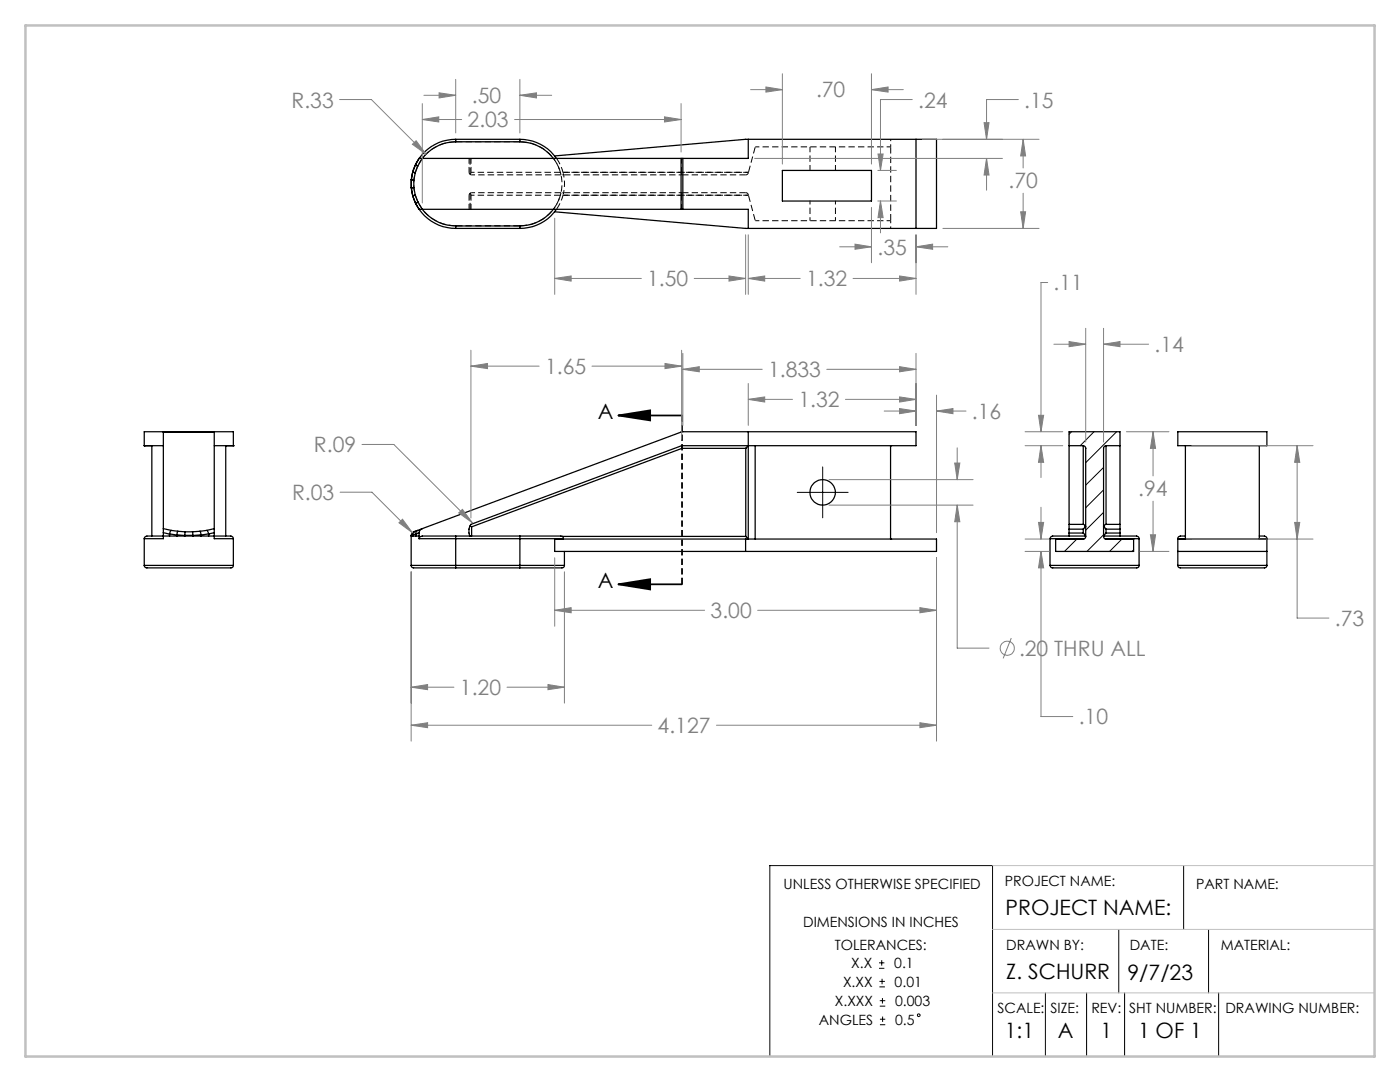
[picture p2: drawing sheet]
<svg xmlns="http://www.w3.org/2000/svg" width="279mm" height="216mm" viewBox="0 0 279 216" stroke-linecap="round" stroke-linejoin="round" font-family="sans-serif">
<g fill="none" stroke="#000" stroke-width=".25">
<path d="M82.1 37.5h.1M82.1 35.9h.5M82.1 35.9h.1M82.1 35.9v1.6M82.1 37.5l.3 1.6M82.4 39.1h.1M82.4 34.3l.5 .2M82.4 34.3h.1M82.4 34.3l-.3 1.6M82.4 39.1l.6 1.5M82.6 37.4l-.5 .1M82.6 37.4l.3 1.5"/>
<path d="M82.6 35.9v1.5M82.9 38.9l-.5 .2M82.9 38.9l.5 1.4M82.9 34.5l-.3 1.4M82.9 32.8l.5 .4M82.9 32.8h.1M82.9 32.8l-.5 1.5M83.4 33.2l-.5 1.3M83.6 31.6h.7M83.6 31.6l-.7 1.2M84.3 31.6h51.6M84.3 31.6l-.9 1.6"/>
<path d="M90.9 27.8a9 9 0 0 0-7.3 3.8M90.9 27.8v.5M90.9 28.3a8.4 8.4 0 0 0-6.6 3.3M90.9 27.8h12.9M90.9 28.3h12.9M103.8 27.8a8.8 8.8 0 0 1 7.3 3.8M103.8 27.8v.5M103.8 28.3a8.5 8.5 0 0 1 6.6 3.3M110.7 31.1l38.1-3.3h38.1v17.8h-38.1l-38.1-3.3M135.9 31.6h.4M135.9 31.6v10.2M136.3 31.6v10.2"/>
<path d="M149.3 27.8v3.8h-13M156.1 34h17.8v6.1h-17.8zM182.8 27.8v17.8M83 40.6h.1M83 40.6l.6 1.2M83.4 40.3l-.4 .3M83.4 40.3l.9 1.5M83.6 41.8h.7M83.6 41.8a9 9 0 0 0 7.3 3.8M84.3 41.8a8.5 8.5 0 0 0 6.6 3.3M84.3 41.8h51.6M90.9 45.1v.5"/>
<path d="M90.9 45.6h12.9M90.9 45.1h12.9M103.8 45.1v.5M110.4 41.8a8.5 8.5 0 0 1-6.6 3.3M111.1 41.8a8.8 8.8 0 0 1-7.3 3.8M135.9 41.8h.4M136.3 41.8h13v3.8M28.8 88.9h.1M28.8 88.9v-2.8h17.8v2.8M28.8 88.9h3.8M30.3 88.9v18.1M32.6 86.1v.1"/>
<path d="M32.6 86.2v19.3M32.6 86.2h10.2M42.8 86.1v.1M42.8 88.9h3.8M42.8 86.2v19.3M45 88.9v18.1M46.6 88.9h.1M136 88.9l-42 15.7-.4 1v.8l.2 .6M136 88.9h46.8v-2.8h-46.7l-51.8 19.4M136 88.9l.1 .6M136.1 89.5l-42 15.6M136.1 89.5h12.7"/>
<path d="M148.8 89.5v17.5M149.3 86.1v21.4M149.4 88.9l-.6 .6M150.7 88.9v18.7M177.7 88.9h.1M177.7 88.9v18.7M213.4 88.9h2.8M216.2 88.9l.2 .1 .3 .4v17.6a.49 .49 0 0 1-.5 .6h-5.5v2.4h15.5v-2.4h-5.5a.49 .49 0 0 1-.5-.6v-17.6l.3-.4 .2-.1M216.2 88.9v15.7M220.7 88.9h2.8M220.7 88.9v15.7M235.1 86.1h17.7v2.8h-17.7z"/>
<path d="M236.6 88.9v18.7M251.3 88.9v18.7M28.8 112.8h17.8M28.8 112.8a.77 .77 0 0 0 1.1 .5h16.3l.3-.2 .1-.3M28.8 107.5v5.3M32.6 106.3v1.2h-3.8M32.6 105.5v.8M32.6 105.5l1.5 .3M32.6 106.3l1.2 .3M33.8 107h-.7a12.6 12.6 0 0 0-4.2 .1l-.1 .4M33.8 107h1.5M33.8 106.5v.1"/>
<path d="M33.8 106.5l1.5 .3M33.8 106.6v.4M34.1 105.8l-.3 .7M34.1 105.8l1.4 .2M35.3 107h1.6M35.3 106.7v.3M35.3 106.7l1.6 .2M35.5 106l-.2 .7M35.5 106l1.4 .1M36.9 107h1.6M36.9 106.8v.2M36.9 106.8h1.6"/>
<path d="M36.9 106.1v.7M36.9 106.1h1.5M38.4 106.1l.1 .7M38.5 107h1.6M38.5 106.8v.2M39.9 106l.2 .7M39.9 106l-1.5 .1M40.1 107h1.5M40.1 106.7l-1.6 .2M40.1 106.7v.3M41.3 105.8l.3 .7M41.3 105.8l-1.4 .2"/>
<path d="M41.6 107h4.5l.4 .2 .1 .3M41.6 106.5h.1M41.6 106.5l-1.5 .3M41.6 106.5v.5M42.8 106.3v1.2h3.8M42.8 105.5v.8M42.8 105.5l-1.5 .3M42.8 106.3l-1.2 .2M46.6 107.5v5.3M82.1 112.8v.3l.3 .2h8.5M82.1 107h.1M82.1 112.8h8.8"/>
<path d="M82.1 107h.3M82.4 107h.6M82.4 106.7v.3M82.4 106.7l-.3 .2M82.9 106l-.4 .3-.1 .4M82.9 106l-.5 .2-.3 .5v6.1M83 107h.6M83 106.5h.1M83 106.5v.5M83 106.5l-.6 .3M83.4 105.8l-.4 .4v.3M83.4 105.8l-.5 .2"/>
<path d="M83.6 107.5h7.3M83.6 106.3v1.2M83.6 106.3l-.6 .2M84.3 105.5l-.4 .3-.3 .5M84.3 105.5l-.9 .3M90.9 112.8v.5M90.9 107v.5M90.9 107h-6.7l-.3 .1-.3 .4M90.9 112.8h12.9M90.9 113.3h12.9M90.9 107.5h12.9M90.9 107.5v5.3"/>
<path d="M90.9 107h12.9M93.8 104.9l.3 .2M94.1 105.1v1.9M103.8 112.8v.5M103.8 107.5h8.6M103.8 107v.5M103.8 107h8.4M103.8 112.8h8.8M103.8 107.5v5.3M110.7 107.6h76.2v2.4h-76.2zM112.2 107l.2 .5M112.2 107h36.6"/>
<path d="M112.4 107.5v.1M112.6 112.8v.3l-.3 .2h-8.5M112.6 110v2.8M148.8 107.6v2.4M148.8 107l.5 .5M149.3 107.5l.1 .1M177.7 107.6h.1M209.6 112.8h17.7M209.6 107.5h6.8M209.6 112.8l.1 .3 .3 .2h16.9l.4-.2v-.3M209.6 107.5v5.3M213.4 104.6v1"/>
<path d="M213.4 106.4v.6M213.4 104.6v-18.5h10.1v18.5M213.4 105.6v.8M213.4 104.6h2.8M213.4 105.6h2.8M213.4 106.4h2.8M216.2 104.6l.4 .3M216.2 106.4l.4 .6M216.2 105.6v.8M216.6 104.9l.1 .2M216.6 104.9l-.4 .7M216.7 107h-6.6l-.4 .1-.1 .4"/>
<path d="M220.2 107h6.6l.5 .2v.3M220.3 104.9l-.1 .2M220.3 104.9l.4 .7M220.5 107.5h6.8M220.7 104.6l-.4 .3M220.7 106.4l-.4 .6M220.7 105.6v.8M220.7 104.6h2.8M220.7 105.6h2.8M220.7 106.4h2.8M223.5 104.6v1M223.5 106.4v.6"/>
<path d="M223.5 105.6v.8M227.3 107.5v5.3M235.1 112.8h17.7M235.1 112.8v.3l.4 .2h16.9l.4-.2v-.3M235.1 107.5h1.5M235.1 107.6h17.7M235.1 110h17.7M235.1 107.5v5.3M236.6 107h-1.1l-.4 .2v.3M251.3 107h1l.5 .2v.3M251.3 107.5h1.5M252.8 107.5v5.3"/>
<circle cx="164.2" cy="98.2" r="2.53"/>
</g>
<path d="M177.8 29.3v-1.5M177.8 44v1.6" fill="none" stroke="#000" stroke-width=".2" stroke-dasharray="1.3 .6" stroke-dashoffset=".8" stroke-linecap="butt"/>
<path d="M112.4 34.6l.1 .4a8.9 8.9 0 0 1-.1 3.7M177.8 29.3h-27.1M177.8 44h-27.1" fill="none" stroke="#000" stroke-width=".2" stroke-dasharray="1.3 .6" stroke-dashoffset=".5" stroke-linecap="butt"/>
<path d="M91 28.3h12.8M103.8 28.3a8.4 8.4 0 0 1 8.4 8.4 8.4 8.4 0 0 1-8.4 8.4M111.1 31.6a8.9 8.9 0 0 1 1.3 3M112.4 38.7a8.9 8.9 0 0 1-1.3 3.1M149.4 39l1.3 5M150.7 29.3l-1.3 5.1M91 45.1a8.4 8.4 0 0 1-8.4-8.4 8.4 8.4 0 0 1 8.4-8.4M103.8 45.1h-12.8M177.8 44v-14.7" fill="none" stroke="#000" stroke-width=".2" stroke-dasharray="1.3 .6" stroke-dashoffset="-.1" stroke-linecap="butt"/>
<path d="M93.6 34.4v-2.8M93.6 39v2.8M94 39v2.8M94 34.4v-2.8M112.4 34.4h37M136 34.4v-2.8M136 39v2.8M149.4 39h-37M161.7 29.3v4.7M166.7 34v-4.7" fill="none" stroke="#000" stroke-width=".2" stroke-dasharray="1.3 .6" stroke-dashoffset=".2" stroke-linecap="butt"/>
<g fill="none" stroke="#000" stroke-width=".2" stroke-dasharray="1.3 .6" stroke-linecap="butt">
<path d="M91 28.3v-.5M93.6 39l.2-.5M93.8 34.8v-3.2M93.8 38.6v3.2M93.8 34.8l.3 .1M93.8 38.5l.2 .5M93.8 34.8l-.2-.4M94 34.4l-.2 .4M94.1 38.4l-.3 .1M103.8 28.3v-.5M112.2 38.4l.2 .1v.2M112.4 34.6v.2l-.2 .1"/>
<path d="M136 34.4l.1 .5M136.1 34.9h12.7M136.1 38.4l-.1 .6M148.8 38.4h-12.7M149.3 34.5l.1-.1M149.4 39l-.1-.2M91 45.6v-.5M103.8 45.6v-.5"/>
</g>
<path d="M148.8 34.9l.4-.1 .1-.3M149.3 38.8l-.1-.2-.4-.2" fill="none" stroke="#000" stroke-width=".2" stroke-dasharray="1.3 .6" stroke-dashoffset=".3" stroke-linecap="butt"/>
<path d="M94 39h42M94.1 34.9h42M136 34.4h-42M136 39h13.4M136.1 38.4h-42M149.4 34.4h-13.4M161.7 40.1v3.9M166.7 44v-3.9" fill="none" stroke="#000" stroke-width=".2" stroke-dasharray="1.3 .6" stroke-dashoffset=".6" stroke-linecap="butt"/>
<path d="M112 34.9a8.4 8.4 0 0 0-1.6-3.3M110.4 41.8l.3-.4a8.4 8.4 0 0 0 1.3-3" fill="none" stroke="#000" stroke-width=".2" stroke-dasharray="1.3 .6" stroke-dashoffset=".7" stroke-linecap="butt"/>
<g fill="none" stroke="#000" stroke-width=".2">
<path d="M159.1 98.2h10.2M164.2 93.2v10.1M213.9 86.1l-.5 .5M218.3 86.1l-2.7 2.8M220.2 93.3l-3.5 3.5M220.2 97.8l-3.5 3.5M222.8 86.1l-6.1 6.2M214.9 107.6l-2.5 2.4M220.2 102.2l-3.5 3.6M220.2 106.7l-3.3 3.3M223.9 107.6l-2.5 2.4M226.2 109.7l-.3 .3"/>
<path d="M236.2 172.7v12.8M175.4 193.2h1.1M175.4 192.1h1.1M175.5 196.9h1.1M175.5 195.8h1.1M175.6 199.7h1.1M176 191.6v1.1M176 195.3v1.1M176.1 199.1v1.1M208.6 198.1v12.7M216.9 198.1v12.7M223.3 185.5v12.6"/>
<path d="M224.4 198.1v12.7M241.2 185.5v12.6M243.2 198.1v12.7M153.6 210.8v-38.1h44.5v38.1M175.6 200.8h1.1M175.6 204.5h1.1M175.6 203.4h1.1M176.1 202.8v1.1"/>
<circle cx="183.3" cy="202.6" r=".28"/>
</g>
<g fill="none" stroke="#808080" stroke-width=".2">
<path d="M67.8 19.9h6.3l10.9 10.9M84.6 19h6.3M87.6 18.5l3.3 .5-3.3 .5zM90.9 15.8v10.7M103.8 19l3.3-.5v1zM103.8 15.8v10.7M103.8 19h6.3M149.8 17.9h6.3M152.9 17.4l3.2 .5-3.2 .5zM156.1 14.7v18M173.9 17.9l3.3-.5v1zM173.9 14.7v18"/>
<path d="M173.9 17.9h6.4M182.1 19.9h-6.4v14.1M203.2 19.9h-6.3v7.9M82.3 28.8l.7-.7 2 2.7zM84.3 23.8l3.3-.5v1zM84.3 20.7v19.8M84.3 23.8h7.8M102.7 23.8h33.2M132.6 23.3l3.3 .5-3.3 .5zM135.9 20.7v9.6M150.6 31.6h49.5M175.2 34h3.7"/>
<path d="M175.2 30.7h1l-.5 3.3zM184.1 27.8h23.3M196.4 24.5h1l-.5 3.3zM196.9 31.6l.5 3.3h-1zM196.9 31.6v6.4M204.2 27.8l.5 3.3h-1zM204.2 27.8v5.7M204.2 38.6v7M110.7 55.6l3.3-.5v1zM110.7 43.5v15.2M110.7 55.6h17.3M138.5 55.6h10.3"/>
<path d="M145.5 55.1l3.3 .5-3.3 .5zM148.8 46.8v11.9M149.3 55.6l3.3-.5v1zM149.3 46.8v11.9M149.3 55.6h10.4M167.6 49.2h6.3M170.3 55.6h12.5M170.6 48.7l3.3 .5-3.3 .5zM173.9 41.4v11M175.2 40.1h3.7M175.7 40.1l.5 3.3h-1zM175.7 40.1v6.4"/>
<path d="M179.5 55.1l3.3 .5-3.3 .5zM182.8 49.2l3.3-.5v1zM182.8 46.8v11.9M182.8 49.2h6.4M188.2 45.6h19.2M203.7 42.3h1l-.5 3.3zM209.1 56.4h-1.3v29.7M94 73.1l3.3-.6v1.1zM94 69.9v33.5M94 73.1h13.6M118.1 73.1h17.9M132.7 72.5l3.3 .6-3.3 .5z"/>
<path d="M136 69.9v17.8M136.3 73.7l3.3-.5v1zM136.3 70.5v14.4M136.3 73.7h15.8M149.3 79.7l3.3-.5v1zM149.3 76.5v8.4M149.3 79.7h8.9M165 73.7h17.8M168.7 79.7h14.1M179.5 73.2l3.3 .5-3.3 .5zM179.5 79.2l3.3 .5-3.3 .5zM182.8 70.5v14.4"/>
<path d="M186.9 78.8v27.5M210.3 68.7h6.4M213.4 68.2l3.3 .5-3.3 .5zM216.7 65.5v22.7M220.2 68.7l3.3-.5v1zM220.2 65.5v22.7M220.2 68.7h9M67.9 98.2h6.3l8.1 8.1M72.2 88.7h6.4l15.7 15.6M165.5 95.7h28.7M176.5 82h6.3M179.5 81.5l3.3 .5-3.3 .5z"/>
<path d="M186.9 82l3.3-.5v1zM186.9 82h5.9M190.5 92.4h1.1l-.6 3.3zM191 89.4v6.3M204.6 86.1h7.5M204.6 88.9h7.5M207.3 82.9h1l-.5 3.2zM207.8 88.9l.5 3.4h-1zM207.8 88.9v6.4M224.8 86.1h8.5M230.1 86.1l.5 3.4h-1zM230.1 86.1v8.9"/>
<path d="M237.8 88.9h24.2M258.9 88.9l.5 3.4h-1zM258.9 88.9v34.4h6.3M79.6 104.3l.7-.7 2 2.7zM82.1 114.1v33.8M91.5 102.3l.8-.7 2 2.7zM110.7 111.3v13.7M112.6 114.1v26.2M165.5 100.8h28.7M186.9 111.3v36.6M191 100.8l.6 3.3h-1.1zM191 100.8v28.5h6.4"/>
<path d="M204.6 110h4.8M204.6 107.6h4.8M207.3 104.2h1l-.5 3.4zM207.8 110l.5 3.3h-1zM207.8 101.2v6.4M207.8 110v33h6.3M227.5 110h5.8M229.6 106.7h1l-.5 3.3zM230.1 100v10M237.8 107.6h24.2M258.4 104.2h1l-.5 3.4zM82.1 137.1l3.2-.5v1z"/>
<path d="M82.1 137.1h8.5M101.2 137.1h11.4M109.4 136.6l3.2 .5-3.2 .5zM110.7 121.8l3.3-.6v1.1zM110.7 121.8h29.9M151.2 121.8h35.7M183.6 121.2l3.3 .6-3.3 .5zM201.8 127.3l-1.6 4.1M82.1 144.7l3.2-.5v1zM82.1 144.7h48M143 144.7h43.9M183.6 144.2l3.3 .5-3.3 .5z"/>
<circle cx="201" cy="129.4" r="1.41"/>
</g>
<path d="M123.4 82.9l6.4-1v2zM123.4 82.9h12.7M123.4 116.6l6.4-1v2zM123.4 116.6h12.7" fill="none" stroke="#000" stroke-width=".35"/>
<path d="M136.1 82.9v33.7" fill="none" stroke="#000" stroke-width=".35" stroke-dasharray="1.3 .6" stroke-linecap="butt"/>
<path d="M198.1 172.7h76.2v12.8h-76.2M198.1 198.1h76.2" fill="none" stroke="#c0c0c0" stroke-width=".2"/>
<path d="M5.1 5.1h269.2v205.7h-269.2z" fill="none" stroke="#c0c0c0" stroke-width=".5"/>
<path d="M123.4 82.9l6.4-1v2zM123.4 116.6l6.4-1v2z" fill="#000"/>
<path d="M82.1 144.7l3.2-.5v1zM183.6 144.2l3.3 .5-3.3 .5zM179.5 73.2l3.3 .5-3.3 .5zM136.3 73.7l3.3-.5v1zM179.5 81.5l3.3 .5-3.3 .5zM186.9 82l3.3-.5v1zM190.5 92.4h1.1l-.6 3.3zM191 100.8l.6 3.3h-1.1zM80.3 103.6l-.7 .7 2.7 2zM82.1 137.1l3.2-.5v1zM109.4 136.6l3.2 .5-3.2 .5zM149.3 79.7l3.3-.5v1zM179.5 79.2l3.3 .5-3.3 .5zM110.7 121.8l3.3-.6v1.1zM183.6 121.2l3.3 .6-3.3 .5zM91.5 102.3l2.8 2-2-2.7zM94 73.1l3.3-.6v1.1zM132.7 72.5l3.3 .6-3.3 .5zM110.7 55.6l3.3-.5v1zM145.5 55.1l3.3 .5-3.3 .5zM203.7 42.3h1l-.5 3.3zM204.2 27.8l.5 3.3h-1zM179.5 55.1l3.3 .5-3.3 .5zM149.3 55.6l3.3-.5v1zM82.3 28.8l2.7 2-2-2.7zM87.6 18.5l3.3 .5-3.3 .5zM103.8 19l3.3-.5v1zM132.6 23.3l3.3 .5-3.3 .5zM84.3 23.8l3.3-.5v1zM196.9 31.6l.5 3.3h-1zM196.4 24.5h1l-.5 3.3zM175.7 40.1l.5 3.3h-1zM175.2 30.7h1l-.5 3.3zM173.9 17.9l3.3-.5v1zM152.9 17.4l3.2 .5-3.2 .5zM170.6 48.7l3.3 .5-3.3 .5zM182.8 49.2l3.3-.5v1zM220.2 68.7l3.3-.5v1zM213.4 68.2l3.3 .5-3.3 .5zM230.1 86.1l.5 3.4h-1zM229.6 106.7h1l-.5 3.3zM207.8 88.9l.5 3.4h-1zM207.3 82.9h1l-.5 3.2zM207.3 104.2h1l-.5 3.4zM207.8 110l.5 3.3h-1zM258.4 104.2h1l-.5 3.4zM258.9 88.9l.5 3.4h-1z" fill="#808080"/>
<g font-size="4.2" fill="#808080">
<text x="58.2" y="21.5">R.33</text>
<text x="94.2" y="20.6">.50</text>
<text x="162.9" y="19.5">.70</text>
<text x="183.3" y="21.5">.24</text>
<text x="204.4" y="21.5">.15</text>
<text x="93.3" y="25.4">2.03</text>
<text x="201.3" y="37.6">.70</text>
<text x="175.1" y="50.8">.35</text>
<text x="129.2" y="57.2">1.50</text>
<text x="160.9" y="57.2">1.32</text>
<text x="210.3" y="57.9">.11</text>
<text x="230.4" y="70.3">.14</text>
<text x="108.8" y="74.6">1.65</text>
<text x="153.3" y="75.3">1.833</text>
<text x="159.4" y="81.3">1.32</text>
<text x="194" y="83.6">.16</text>
<text x="62.7" y="90.3">R.09</text>
<text x="58.3" y="99.8">R.03</text>
<text x="227.2" y="99.1">.94</text>
<text x="141.8" y="123.4">3.00</text>
<text x="266.4" y="124.9">.73</text>
<text x="203.4" y="130.9">.20 THRU ALL</text>
<text x="91.8" y="138.7">1.20</text>
<text x="131.3" y="146.3">4.127</text>
<text x="215.3" y="144.6">.10</text>
</g>
<g font-size="4.2">
<text x="119.3" y="83.6">A</text>
<text x="119.3" y="117.3">A</text>
<text x="200.7" y="182.7">PROJECT NAME:</text>
<text x="200.8" y="195.4">Z. SCHURR</text>
<text x="225" y="195.5">9/7/23</text>
<text x="200.6" y="207.1">1:1</text>
<text x="211.1" y="207.1">A</text>
<text x="219.6" y="207.1">1</text>
<text x="227.1" y="207.1">1 OF 1</text>
</g>
<g font-size="2.8">
<text x="156.4" y="177.3">UNLESS OTHERWISE SPECIFIED</text>
<text x="200.5" y="176.8">PROJECT NAME:</text>
<text x="238.7" y="177.3">PART NAME:</text>
<text x="160.3" y="185">DIMENSIONS IN INCHES</text>
<text x="166.6" y="189.6">TOLERANCES:</text>
<text x="200.8" y="189.6">DRAWN BY:</text>
<text x="225.5" y="189.6">DATE:</text>
<text x="243.6" y="189.6">MATERIAL:</text>
<text x="168.2" y="196.9">X.XX</text>
<text x="169.9" y="193.2">X.X</text>
<text x="178.5" y="193.2">0.1</text>
<text x="178.5" y="196.9">0.01</text>
<text x="166.6" y="200.7">X.XXX</text>
<text x="178.6" y="200.7">0.003</text>
<text x="199.1" y="202.1">SCALE:</text>
<text x="209.6" y="202.1">SIZE:</text>
<text x="217.8" y="202.1">REV:</text>
<text x="225.3" y="202.1">SHT NUMBER:</text>
<text x="244.6" y="202.1">DRAWING NUMBER:</text>
<text x="163.4" y="204.4">ANGLES</text>
<text x="178.6" y="204.4">0.5</text>
</g>
</svg>
